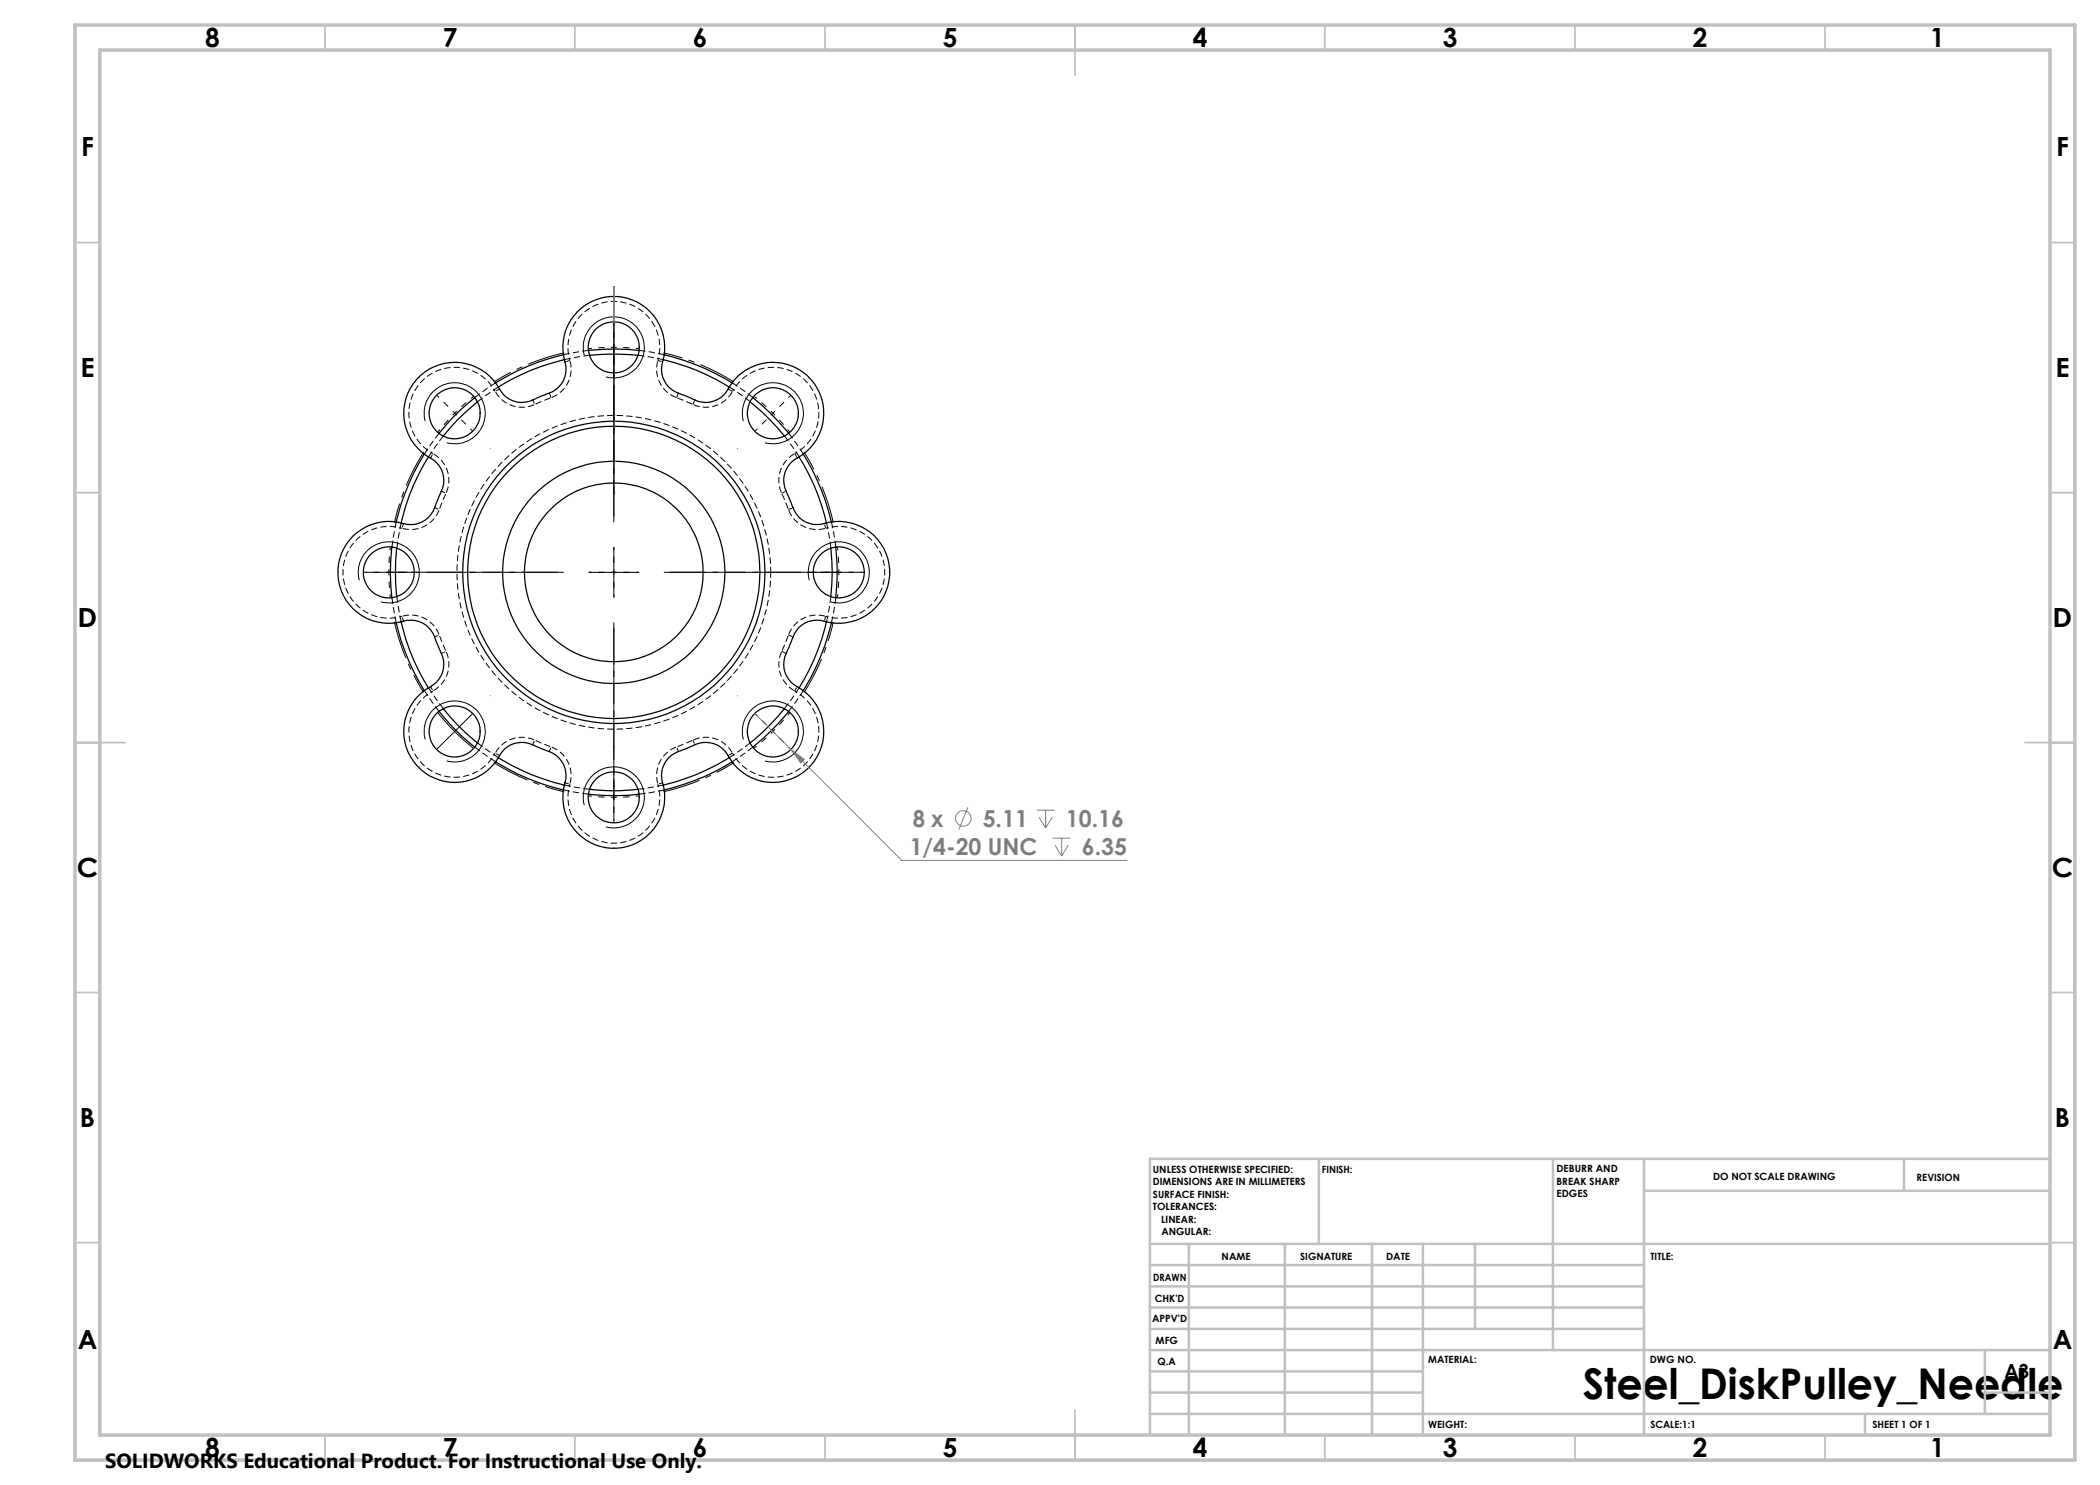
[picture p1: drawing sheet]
<svg xmlns="http://www.w3.org/2000/svg" width="420mm" height="297mm" viewBox="0 0 420 297" stroke-linecap="round" stroke-linejoin="round" font-family="sans-serif">
<g fill="none" stroke="#000" stroke-width=".2" stroke-dasharray="1.3 .6" stroke-dashoffset=".5" stroke-linecap="butt">
<path d="M99.9 77.8l-.9 .5M106.6 80l.4 .9M110.2 79.6l-.3-1M114 72.1l-1 .3M131.6 72.1l.9 .3M135.3 79.6l.4-1M146.5 78.3l-.9-.5M86.1 91.6l.5-.9M88.3 98.2l.9 .5M138.6 80.9l.4-.9M156.3 98.7l.9-.5M159 90.7l.4 .9"/>
<path d="M80.7 104.7l-.3 1M86.9 101.6l1 .3M157.7 101.9l.9-.3M165.1 105.7l-.2-1M80.7 124.2l-.3-.9M86.1 137.3l.5 .9M86.9 127.4l1-.4M88.3 130.7l.9-.4M156.3 130.3l.9 .4M157.7 127l.9 .4M159 138.2l.4-.9M165.1 123.3l-.2 .9"/>
<path d="M99.9 151.1l-.9-.5M106.6 148.9l.4-.9M109.9 150.3l.3-.9M113 156.5l1 .3M132.5 156.5l-.9 .3M135.7 150.3l-.4-.9M138.6 148l.4 .9M146.5 150.6l-.9 .5"/>
</g>
<g fill="none" stroke="#000" stroke-width=".2" stroke-dasharray="1.3 .6" stroke-dashoffset="-.2" stroke-linecap="butt">
<path d="M99 78.3a6.1 6.1 0 0 0 8 2.6M110.2 79.6a6.1 6.1 0 0 0 3.8-7.5M131.6 72.1a6.1 6.1 0 0 0 3.7 7.5M135.3 79.6l3.3 1.3M89.2 98.7a6.1 6.1 0 0 0-2.6-8M107 80.9l3.2-1.3M138.6 80.9a6.1 6.1 0 0 0 7.9-2.6M156.3 98.7l1.4 3.2M159 90.7a6.1 6.1 0 0 0-2.7 8M80.4 105.7a6.1 6.1 0 0 0 7.5-3.8M87.9 101.9l1.3-3.2M157.7 101.9a6.1 6.1 0 0 0 7.4 3.8"/>
<path d="M86.6 138.2a6.1 6.1 0 0 0 2.6-7.9M87.9 127a6.1 6.1 0 0 0-7.5-3.7M89.2 130.3l-1.3-3.3M156.3 130.3a6.1 6.1 0 0 0 2.7 7.9M157.7 127l-1.4 3.3M165.1 123.3a6.1 6.1 0 0 0-7.4 3.7M107 148a6.1 6.1 0 0 0-8 2.6M110.2 149.4l-3.2-1.4M114 156.8a6.1 6.1 0 0 0-3.8-7.4M135.3 149.4a6.1 6.1 0 0 0-3.7 7.4M138.6 148l-3.3 1.4M146.5 150.6a6.1 6.1 0 0 0-7.9-2.6"/>
</g>
<path d="M114 72.1a9.2 9.2 0 0 1 8.8-11.8 9.2 9.2 0 0 1 8.8 11.8M146.5 78.3a9.2 9.2 0 0 1 14.6-2.2 9.2 9.2 0 0 1-2.1 14.6M86.6 90.7a9.2 9.2 0 0 1-2.1-14.6 9.2 9.2 0 0 1 14.5 2.2M165.1 105.7a9.2 9.2 0 0 1 11.9 8.8 9.2 9.2 0 0 1-11.9 8.8M80.4 123.3a9.2 9.2 0 0 1-11.8-8.8 9.2 9.2 0 0 1 11.8-8.8M159 138.2a9.2 9.2 0 0 1 2.1 14.6 9.2 9.2 0 0 1-14.6-2.2M99 150.6a9.2 9.2 0 0 1-14.5 2.2 9.2 9.2 0 0 1 2.1-14.6M131.6 156.8a9.2 9.2 0 0 1-8.8 11.8 9.2 9.2 0 0 1-8.8-11.8" fill="none" stroke="#000" stroke-width=".2" stroke-dasharray="1.3 .6" stroke-dashoffset=".7" stroke-linecap="butt"/>
<path d="M154.2 114.5a31.4 31.4 0 0 0-46.6-27.5 31.4 31.4 0 0 0-1.6 54 31.4 31.4 0 0 0 48.1-24.6l.1-1.9" fill="none" stroke="#000" stroke-width=".2" stroke-dasharray="1.3 .6" stroke-dashoffset=".2" stroke-linecap="butt"/>
<g fill="none" stroke="#000" stroke-width=".2" stroke-dasharray="1.3 .6" stroke-linecap="butt">
<path d="M95 79.5l4.1-2.9M99.7 77.4l-4.2 2.9M112.7 70.9l5-.8M117.9 71.1l-5 .8M127.8 70.1l5.1 .8M132.7 71.9l-5.1-.8M146.4 76.6l4.2 2.9M84.9 90.8l2.9-4.1M88.7 87.2l-3 4.2M150 80.3l-4.1-2.9M157.7 86.7l3 4.1M159.8 91.4l-2.9-4.2"/>
<path d="M78.4 109.4l.9-5M79.4 119.3l.8 5M80.2 104.6l-.8 5M166.2 109.6l-.9-5M166.3 104.4l.9 5M167.2 119.5l-.9 5M79.3 124.5l-.9-5M85.7 137.5l3 4.2M160.7 138.1l-3 4.2M165.3 124.3l.9-5M87.8 142.3l-2.9-4.2M95.5 148.6l4.2 2.9"/>
<path d="M99.1 152.4l-4.1-3M112.9 157l5 .9M117.7 158.8l-5-.8M127.6 157.9l5.1-.9M132.9 158l-5.1 .8M145.9 151.5l4.1-2.9M150.6 149.4l-4.2 3M156.9 141.7l2.9-4.2"/>
</g>
<g fill="none" stroke="#000" stroke-width=".25">
<path d="M83.4 75.8a10.3 10.3 0 0 1 16.9 2.7 5.2 5.2 0 0 0 7.1 1.1l.8-.3a8.2 8.2 0 0 0 4.1-2.5 5.1 5.1 0 0 0 .7-4.4 10.2 10.2 0 0 1 9.7-13.1 10.2 10.2 0 0 1 9.8 13.1 5.3 5.3 0 0 0 4 6.5l.8 .4a8.7 8.7 0 0 0 4.7 1.1 5.1 5.1 0 0 0 3.6-2.6 10.2 10.2 0 0 1 16.5-2 10.2 10.2 0 0 1-3.4 16.2 5.3 5.3 0 0 0-1.1 7.1l.3 .8a9.3 9.3 0 0 0 2.5 4.1 4.9 4.9 0 0 0 4.5 .7 10.2 10.2 0 0 1 13 10.2 10.2 10.2 0 0 1-13.8 9.2 5.2 5.2 0 0 0-5.8 4.1l-.4 .8a9.2 9.2 0 0 0-1.1 4.7 5.1 5.1 0 0 0 2.6 3.6 10.2 10.2 0 0 1 2.4 16.2 10.2 10.2 0 0 1-16.2-2.4 5.3 5.3 0 0 0-7.5-1.8l-.8 .4a8.2 8.2 0 0 0-4.1 2.4 5.5 5.5 0 0 0-.4 5.5 10.2 10.2 0 0 1-11 12 10.2 10.2 0 0 1-8.6-13.8 5.3 5.3 0 0 0-4.2-5.8l-.8-.3a8.1 8.1 0 0 0-4.7-1.1 4.9 4.9 0 0 0-3.6 2.5 10.2 10.2 0 0 1-16.5 2.1 10.2 10.2 0 0 1 3.3-16.3 5.3 5.3 0 0 0 1.2-7l-.3-.9a8.6 8.6 0 0 0-2.5-4 5.8 5.8 0 0 0-5.5-.5 10.2 10.2 0 0 1-12-11 10.2 10.2 0 0 1 13.8-8.6 5.2 5.2 0 0 0 5.8-4.2l.7-1.6a5.2 5.2 0 0 0-1.8-7.5 10.1 10.1 0 0 1-2.7-15.8zM95 79.5a43.3 43.3 0 0 0-7.2 7.2M112.7 70.9a45.5 45.5 0 0 0-13.6 5.7M112.9 71.9a43.2 43.2 0 0 0-13.2 5.5M117.7 70.1a46.1 46.1 0 0 1 10.1 0M117.9 71.1a45.3 45.3 0 0 1 9.7 0M132.6 71.9a43.5 43.5 0 0 1 13.2 5.5M132.8 70.9a45.8 45.8 0 0 1 13.6 5.7M150.6 79.5l.1 .2a46.8 46.8 0 0 1 7 7M84.8 90.8a46 46 0 0 0-5.6 13.6M85.7 91.4a41.9 41.9 0 0 0-5.5 13.2M95.5 80.4a46.1 46.1 0 0 0-6.8 6.8"/>
<path d="M150 80.4a43.2 43.2 0 0 1 6.9 6.8M159.8 91.4a41.9 41.9 0 0 1 5.5 13.2M160.7 90.8a44.9 44.9 0 0 1 5.6 13.6M78.4 109.4a40.8 40.8 0 0 0 0 10.2M79.3 109.6v.4a47.8 47.8 0 0 0 0 9.3M166.2 109.6v.4a41.5 41.5 0 0 1 0 9.3M167.1 109.4a43.6 43.6 0 0 1 0 10.2M79.2 124.6a46.6 46.6 0 0 0 5.6 13.5M80.2 124.4a42.5 42.5 0 0 0 5.5 13.2M165.3 124.4a42.5 42.5 0 0 1-5.5 13.2M166.3 124.6a44.9 44.9 0 0 1-5.6 13.5M87.8 142.3a41.7 41.7 0 0 0 7.2 7.1"/>
<path d="M88.7 141.7a42.2 42.2 0 0 0 6.8 6.9M99.1 152.4a45.5 45.5 0 0 0 13.6 5.6M99.7 151.5a43.2 43.2 0 0 0 13.2 5.5M117.7 158.9a46.1 46.1 0 0 0 10.1 0M117.9 157.9a39.7 39.7 0 0 0 9.7 0M145.8 151.5a43.5 43.5 0 0 1-13.2 5.5M146.4 152.4a43 43 0 0 1-13.6 5.6M156.9 141.7a44.7 44.7 0 0 1-6.9 6.9M157.7 142.3a46.7 46.7 0 0 1-7.1 7.1"/>
<circle cx="122.7" cy="69.5" r="5.1"/>
<circle cx="90.9" cy="82.7" r="5.1"/>
<circle cx="154.6" cy="82.7" r="5.1"/>
<circle cx="77.8" cy="114.5" r="5.1"/>
<circle cx="122.7" cy="114.5" r="29.2"/>
<circle cx="122.8" cy="114.5" r="30.2"/>
<circle cx="122.8" cy="114.5" r="22.2"/>
<circle cx="122.8" cy="114.5" r="17.9"/>
<circle cx="167.8" cy="114.5" r="5.1"/>
<circle cx="90.9" cy="146.3" r="5.1"/>
<circle cx="122.7" cy="159.5" r="5.1"/>
<circle cx="154.6" cy="146.3" r="5.1"/>
</g>
<g fill="none" stroke="#808080" stroke-width=".2">
<path d="M151 142.7l7.2 7.2M158.2 149.9l2.7 2-.7 .7zM158.2 149.9l22.1 22.2h45.1M193.6 161.5l-1.8 4.4M207.4 162h3.5M207.8 163.4l1.3 2.2M209.1 162v3.6M210.5 163.4l-1.4 2.2M210.5 167.6h3.6M211 169l1.3 2.2M212.3 167.6v3.6M213.6 169l-1.3 2.2"/>
<circle cx="192.7" cy="163.7" r="1.55"/>
</g>
<g fill="none" stroke="#000" stroke-width=".2">
<path d="M116.9 71a6.1 6.1 0 0 1 5.4-7.6 6.1 6.1 0 0 1 6.5 6.7 6.1 6.1 0 0 1-7.6 5.3M85.1 84.2a6.1 6.1 0 0 1 5.3-7.6 6.1 6.1 0 0 1 6.6 6.6 6.1 6.1 0 0 1-7.6 5.3M148.7 84.2a6.1 6.1 0 0 1 5.3-7.6 6.1 6.1 0 0 1 6.6 6.5 6.1 6.1 0 0 1-7.6 5.4M71.9 116.1a6.1 6.1 0 0 1 5.3-7.7 6.1 6.1 0 0 1 6.6 6.6 6.1 6.1 0 0 1-7.6 5.4M117.8 114.5h9.9M122.8 109.5v10M161.9 116.1a6.1 6.1 0 0 1 5.3-7.7 6.1 6.1 0 0 1 6.6 6.6 6.1 6.1 0 0 1-7.6 5.4M85.1 147.9a6.1 6.1 0 0 1 5.3-7.7 6.1 6.1 0 0 1 6.6 6.6 6.1 6.1 0 0 1-7.6 5.4M87.6 142.6l3.3 3.7M90.9 146.3l3.8 3.3M90.9 146.3l-3.5 3.5M94.5 142.8l-3.6 3.5"/>
<path d="M148.7 147.9a6.1 6.1 0 0 1 5.3-7.7 6.1 6.1 0 0 1 6.6 6.6 6.1 6.1 0 0 1-7.6 5.4M116.9 161a6.1 6.1 0 0 1 5.4-7.6 6.1 6.1 0 0 1 6.5 6.6 6.1 6.1 0 0 1-7.6 5.4"/>
</g>
<g fill="none" stroke="#000" stroke-width=".2" stroke-dasharray="15.2 1.3 1.3 1.3" stroke-dashoffset="14.6" stroke-linecap="butt">
<path d="M122.8 69.5l-5 .2M122.8 69.5l5 .2M122.8 69.5v-5M122.8 69.5v5M91 82.6l-3.4 3.8M91 82.6l3.7-3.3M91 82.6l-3.6-3.5M91 82.6l3.5 3.6M154.6 82.6l-3.7-3.3M154.6 82.6l3.3 3.8M154.6 82.6l3.5-3.5M154.6 82.6l-3.5 3.6"/>
<path d="M77.8 114.5l.3 4.9M77.8 114.5l.3-5M77.8 114.5h-5M77.8 114.5h5M122.8 114.5v-5M122.8 114.5h-5M122.8 114.5v5M122.8 114.5h5M167.8 114.5l-.3-5M167.8 114.5l-.3 4.9M167.8 114.5h5M167.8 114.5h-5"/>
<path d="M122.8 159.5l5-.3M122.8 159.5l-5-.3M122.8 159.5v5M122.8 159.5v-5M154.6 146.3l3.3-3.7M154.6 146.3l-3.7 3.3M154.6 146.3l3.5 3.5M154.6 146.3l-3.5-3.6"/>
</g>
<path d="M112.9 70.6a45 45 0 0 0-14.2 5.8M146.8 76.4a45 45 0 0 0-14.1-5.8M84.7 90.4a45 45 0 0 0-5.8 14.1M166.7 104.5a45 45 0 0 0-5.9-14.1M78.9 124.4a45 45 0 0 0 5.8 14.1M160.8 138.5a45 45 0 0 0 5.9-14.1M98.7 152.5a45 45 0 0 0 14.2 5.9M132.7 158.4a45 45 0 0 0 14.1-5.9" fill="none" stroke="#000" stroke-width=".2" stroke-dasharray="15.2 1.3 1.3 1.3" stroke-dashoffset="7.7" stroke-linecap="butt"/>
<path d="M122.8 57.3h.1M122.8 57.3v39.3M122.8 69.8h.1M122.8 84.2h.1M122.8 83.1h.1M122.8 92.2h.1M122.8 96.6h.1" fill="none" stroke="#808080" stroke-width=".25"/>
<path d="M122.8 57.3v12.5" fill="none" stroke="#808080" stroke-width=".2" stroke-dasharray="15.2 1.3 1.3 1.3" stroke-dashoffset="10.9" stroke-linecap="butt"/>
<path d="M122.8 98.6h.1M122.8 92.2h.1M122.8 114.5h.1" fill="none" stroke="#808080" stroke-width=".2" stroke-dasharray="15.2 1.3 1.3 1.3"/>
<path d="M122.8 83.1v-20.3" fill="none" stroke="#808080" stroke-width=".2" stroke-dasharray="15.2 1.3 1.3 1.3" stroke-dashoffset="7" stroke-linecap="butt"/>
<path d="M122.8 92.2v6.4M122.8 98.6v-6.4" fill="none" stroke="#808080" stroke-width=".2" stroke-dasharray="15.2 1.3 1.3 1.3" stroke-dashoffset="14" stroke-linecap="butt"/>
<g fill="none" stroke="#000" stroke-width=".2" stroke-dasharray="15.2 1.3 1.3 1.3" stroke-linecap="butt">
<path d="M122.8 59.5v-.1M83.9 75.6l-.1-.1M122.8 79.5v.1M161.7 75.6v-.1M98 89.7l.1 .1M147.5 89.7l-.1 .1M67.8 114.5h-.1M87.8 114.5h.1M157.8 114.5h-.1M177.8 114.5h.1M98 139.2l.1-.1M147.5 139.2l-.1-.1"/>
<path d="M83.9 153.3l-.1 .1M122.8 149.5v-.1M161.7 153.3v.1M122.8 169.5v.1"/>
</g>
<path d="M112.8 114.5h-36.6M122.8 104.5v-36.6M132.8 114.5h36.5M122.8 124.5v36.5" fill="none" stroke="#000" stroke-width=".2" stroke-dasharray="15.2 1.3 1.3 1.3" stroke-dashoffset="-1.1" stroke-linecap="butt"/>
<path d="M112.8 114.5h-39.7M122.8 104.5v-39.7M132.8 114.5h39.6M122.8 124.5v39.6" fill="none" stroke="#000" stroke-width=".2" stroke-dasharray="15.2 1.3 1.3 1.3" stroke-dashoffset="6.8" stroke-linecap="butt"/>
<g fill="none" stroke="#c0c0c0" stroke-width=".35">
<path d="M65 5v5M115 5v5M165 5v5M215 5v10M265 5v5M315 5v5M365 5v5M15 48.5h5M410 48.5h5M15 98.5h5M410 98.5h5M15 148.5h10"/>
<path d="M405 148.5h10M15 198.5h5M410 198.5h5M15 248.5h5M410 248.5h5M65 287v5M115 287v5M165 287v5M215 282v10M265 287v5M315 287v5M365 287v5"/>
</g>
<g fill="none" stroke="#c0c0c0" stroke-width=".5">
<path d="M263.8 231.8v17M310.6 231.8v38.2M328.8 231.8v55.2M328.8 238.2h81.2M380.8 231.8v6.4M410 231.8h-180v55.2M230 248.8h180M230 257.3h98.8M230 253h98.8M237.8 248.8v38.2M257 248.8v38.2M274.4 248.8v38.2"/>
<path d="M284.6 248.8v38.2M295 248.8v17M230 265.8h98.8M230 261.5h98.8M230 278.5h54.6M230 274.3h54.6M230 270h180M397 278.5h13M397 270v12.8M230 282.8h180M373 282.8v4.2"/>
</g>
<path d="M15 5h400v287h-400zM20 10h390v277h-390z" fill="none" stroke="#c0c0c0" stroke-width=".7"/>
<path d="M158.2 149.9l2.7 2-.7 .7z" fill="#808080"/>
<text font-size="8.5" x="316.5" y="279.7">Steel_DiskPulley_Needle</text>
<g font-size="5.3">
<text x="41" y="9.5">8</text>
<text x="88.5" y="9.5">7</text>
<text x="138.5" y="9.5">6</text>
<text x="188.5" y="9.5">5</text>
<text x="238.5" y="9.5">4</text>
<text x="288.5" y="9.5">3</text>
<text x="338.5" y="9.5">2</text>
<text x="386" y="9.5">1</text>
<text x="16.2" y="31.2">F</text>
<text x="411.2" y="31.2">F</text>
<text x="16.1" y="75.5">E</text>
<text x="411.1" y="75.5">E</text>
<text x="15.5" y="125.5">D</text>
<text x="410.5" y="125.5">D</text>
<text x="15.4" y="175.5">C</text>
<text x="410.4" y="175.5">C</text>
<text x="16" y="225.5">B</text>
<text x="411" y="225.5">B</text>
<text x="15.5" y="269.7">A</text>
<text x="410.5" y="269.7">A</text>
<text x="41" y="291.5">8</text>
<text x="88.5" y="291.5">7</text>
<text x="138.5" y="291.5">6</text>
<text x="188.5" y="291.5">5</text>
<text x="238.5" y="291.5">4</text>
<text x="288.5" y="291.5">3</text>
<text x="338.5" y="291.5">2</text>
<text x="386" y="291.5">1</text>
</g>
<g font-size="4.7" fill="#808080">
<text x="182.6" y="165.4">8 x</text>
<text x="196.5" y="165.4">5.11</text>
<text x="213.2" y="165.4">10.16</text>
<text x="182" y="171">1/4-20 UNC</text>
<text x="216.4" y="171">6.35</text>
</g>
<text font-size="4.1" x="21" y="293.7">SOLIDWORKS Educational Product. For Instructional Use Only.</text>
<text font-size="3.9" x="400.9" y="275.5">A3</text>
<g font-size="2">
<text x="230.6" y="234.6">UNLESS OTHERWISE SPECIFIED:</text>
<text x="230.6" y="237.1">DIMENSIONS ARE IN MILLIMETERS</text>
<text x="230.6" y="239.6">SURFACE FINISH:</text>
<text x="264.4" y="234.6">FINISH:</text>
<text x="311.3" y="234.5">DEBURR AND</text>
<text x="311.3" y="237">BREAK SHARP</text>
<text x="311.3" y="239.5">EDGES</text>
<text x="342.6" y="236">DO NOT SCALE DRAWING</text>
<text x="383.3" y="236.2">REVISION</text>
<text x="230.6" y="242.1">TOLERANCES:</text>
<text x="232.2" y="244.6">LINEAR:</text>
<text x="232.3" y="247.1">ANGULAR:</text>
<text x="244.3" y="252">NAME</text>
<text x="260" y="251.9">SIGNATURE</text>
<text x="277.2" y="251.9">DATE</text>
<text x="330.1" y="251.9">TITLE:</text>
<text x="230.6" y="256.1">DRAWN</text>
<text x="230.9" y="260.3">CHK'D</text>
<text x="230.4" y="264.4">APPV'D</text>
<text x="231.1" y="268.8">MFG</text>
<text x="231.5" y="273">Q.A</text>
<text x="285.6" y="272.5">MATERIAL:</text>
<text x="330" y="272.5">DWG NO.</text>
<text x="285.6" y="285.5">WEIGHT:</text>
<text x="330.1" y="285.6">SCALE:1:1</text>
<text x="374.5" y="285.6">SHEET 1 OF 1</text>
</g>
</svg>
